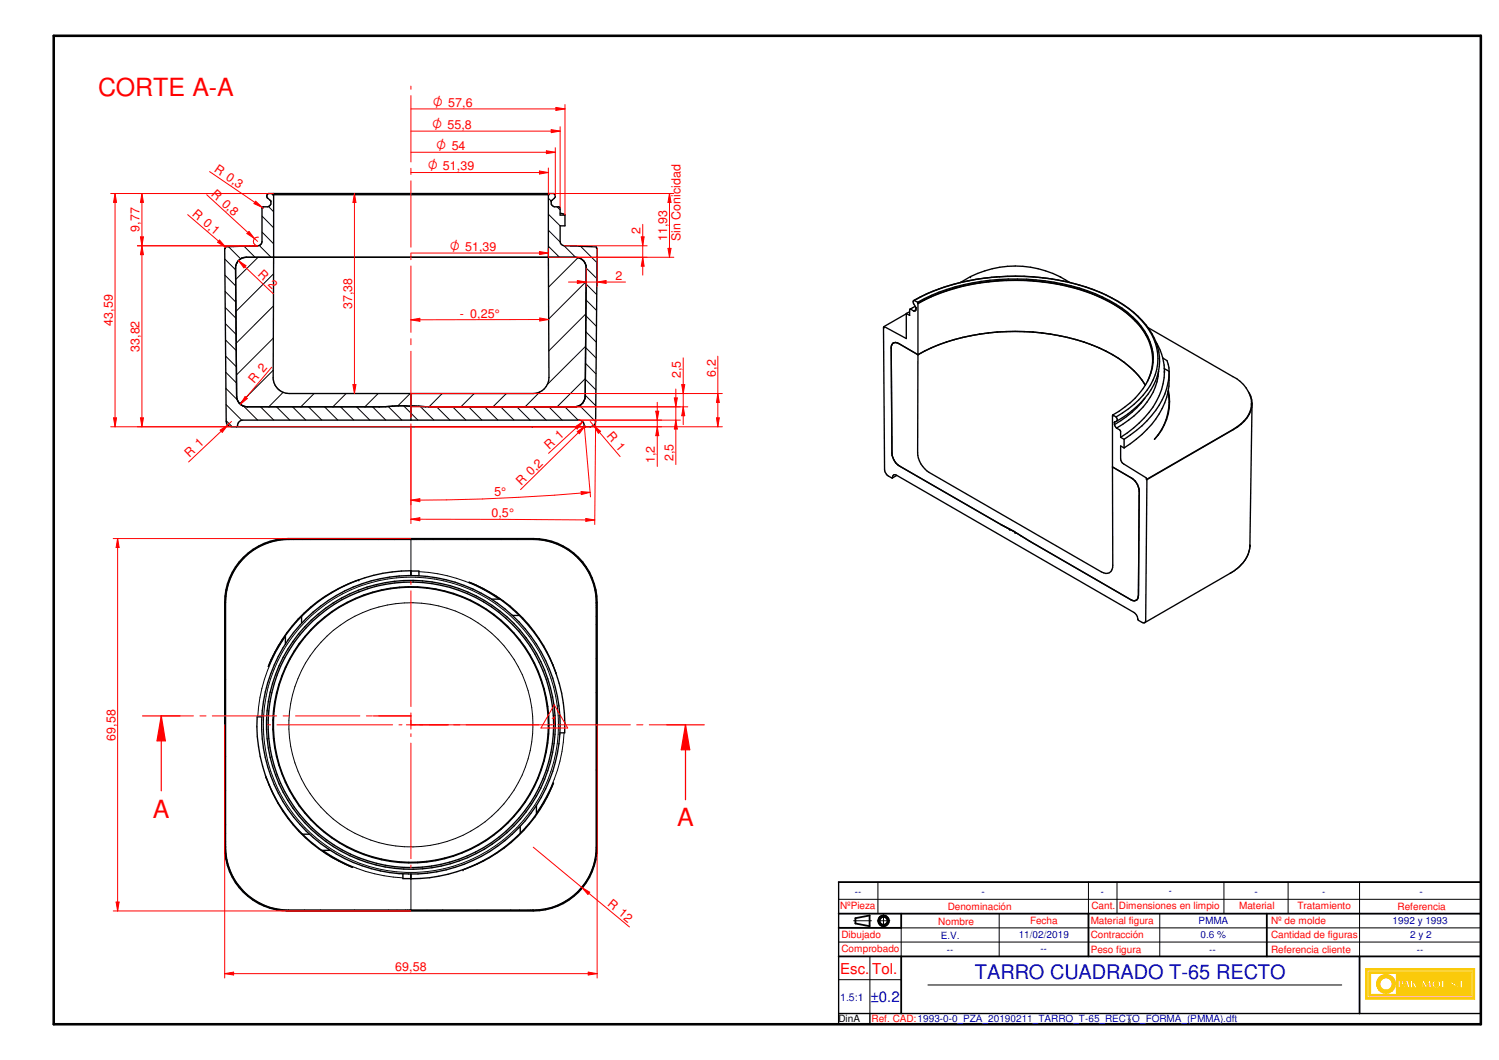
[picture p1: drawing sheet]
<svg xmlns="http://www.w3.org/2000/svg" width="420mm" height="297mm" viewBox="0 0 420 297" stroke-linecap="round" stroke-linejoin="round" font-family="sans-serif">
<path d="M15.1 10h400v277h-400z" fill="none" stroke="#000" stroke-width=".72"/>
<g fill="none" stroke="#000" stroke-width=".51">
<path d="M235.1 256h180M239.8 257.3v1.5M243.7 256.5v3M355.1 256v12M235.1 268h180M235.1 260h17.5M381.1 268v16"/>
<circle cx="247.7" cy="258" r="1.51"/>
<circle cx="247.7" cy="258.1" r="1.12"/>
</g>
<path d="M235.1 247.2v39.8h180v-39.8M235.1 284h180M243.8 284v3" fill="none" stroke="#000" stroke-width=".38"/>
<g fill="none" stroke="#000" stroke-width=".28">
<path d="M235.1 252h180M239.3 258h5M245.9 258h3.5M246.1 247.2v8.8M247.6 256.3v3.5M280.1 256v12M313.1 247.2v8.8M325.1 256v12M343.1 247.2v8.8M361 247.2v8.8M381.1 247.2v20.8M235.1 274.5h17.5"/>
<path d="M235.1 264h180M252.6 260v8M260.1 276h116"/>
</g>
<g fill="#faca0a">
<path d="M382.8 271.4v8.6h30.5v-8.6zM383.2 271.9h29.7v7.7h-29.7z" fill-rule="evenodd"/>
<path d="M383.7 272.3v6.8h28.7v-6.8zM408.2 276.5a.3 .3 0 0 1 .6 0 .3 .3 0 0 1-.6 0zM409.3 274.7h.6v1.9h.8v.2h-1.4zM411 276.4l.3-.1 .1 .4-.4 .1zM384.2 272.8h7.2v5.8h-7.2zM391.9 274.7h.9a.67 .67 0 0 1 .7 .9 .67 .67 0 0 1-1 .4v.8h-.6zM394.1 274.7h.5l.6 2.1h-.6l-.1-.4h-.6l-.2 .4h-.2zM395.3 274.7h.6v1l.8-1h.2l-.5 .7 .8 1.4h-.7l-.4-.9-.2 .9h-.6zM397.3 275.6h.7v.2h-.7zM398.8 274.7h.3l.7 1.4 .8-1.4h.3l.3 2.1h-.7v-1.3l-.7 1.3h-.2l-.7-1.2v1.2h-.5zM401.6 275.2a1.22 1.22 0 0 1 1.8-.3 1.22 1.22 0 0 1 0 1.8 1.22 1.22 0 0 1-1.8-.3l-.2-.4zM404.1 274.7h.6v1.9h.8v.2h-1.4zM406.7 275a.74 .74 0 0 1 .8-.3 .74 .74 0 0 1 .5 .6l-.2 .1a.37 .37 0 0 0-.3-.5 .37 .37 0 0 0-.4 .4l.3 .1a.73 .73 0 0 1 .7 .8 .73 .73 0 0 1-.8 .7 .73 .73 0 0 1-.7-.8h.3a.37 .37 0 0 0 .2 .5 .37 .37 0 0 0 .5-.3l-.2-.2a.75 .75 0 0 1-.7-1.1z" fill-rule="evenodd"/>
</g>
<g fill="none" stroke="#faca0a" stroke-width=".28">
<path d="M391.9 274.7h.9a.6 .6 0 0 1 .7 .5 .6 .6 0 0 1-.6 .7l-.4 .1v.8h-.6zM392.7 276h.1M394.1 274.7h.5l.6 2.1h-.6l-.1-.4h-.6l-.2 .4h-.2zM395.3 274.7h.6v1l.8-1h.2l-.5 .7 .8 1.4h-.7l-.4-.9-.2 .9h-.6zM398.8 274.7h.3l.7 1.4 .8-1.4h.3l.3 2.1h-.7v-1.3l-.7 1.3h-.2l-.7-1.2v1.2h-.5zM406.9 276.3h.1M406.9 276.2v-.1h-.3a.73 .73 0 0 0 .5 .7 .73 .73 0 0 0 .8-.2M406.9 276.3l.1 .3h.3M407.3 276.6h.1M407.4 274.7h.1M407.4 275.4l-.3-.1a.37 .37 0 0 1 .4-.4 .37 .37 0 0 1 .3 .5l.2-.1v-.2a.73 .73 0 0 0-.8-.4 .73 .73 0 0 0-.6 .6l.2 .5 .9 .6M407.4 275.5h.1"/>
<path d="M407.4 275.5a.72 .72 0 0 1 .6 .4 .72 .72 0 0 1-.1 .7M407.7 276.4h.1M407.7 276.4l-.4 .2M407.9 276.6h.1"/>
<circle cx="402.7" cy="275.8" r="1.17"/>
</g>
<path d="M386.4 274.1a2.68 2.68 0 0 1 2.9-.9 2.68 2.68 0 0 1 1.8 2.4h-.9a1.72 1.72 0 0 0-2.6-1.4 1.72 1.72 0 0 0 0 3 1.72 1.72 0 0 0 2.6-1.4h.9a2.66 2.66 0 0 1-3.5 2.4 2.66 2.66 0 0 1-1.2-4.1z" fill-rule="evenodd" fill="#faca0a"/>
<path d="M386.6 273.9a2.68 2.68 0 0 1 2.8-.7 2.68 2.68 0 0 1 1.7 2.4h-.9a1.74 1.74 0 0 0-2.6-1.4 1.74 1.74 0 0 0 0 3 1.74 1.74 0 0 0 2.6-1.4h.9a2.66 2.66 0 0 1-3.7 2.3 2.66 2.66 0 0 1-.8-4.2z" fill="none" stroke="#faca0a" stroke-width=".28"/>
<path d="M392.5 275a.41 .41 0 0 1 .4 .4 .41 .41 0 0 1-.4 .4z" fill-rule="evenodd" fill="#faca0a"/>
<path d="M392.5 275a.41 .41 0 0 1 .4 .4 .41 .41 0 0 1-.4 .4z" fill="none" stroke="#faca0a" stroke-width=".28"/>
<path d="M394.2 275.3l.2 .8h-.5z" fill="#faca0a"/>
<path d="M394.2 275.3l.2 .8h-.5z" fill="none" stroke="#faca0a" stroke-width=".28"/>
<path d="M402.2 275.2a.76 .76 0 0 1 1 .1 .76 .76 0 0 1-.2 1.1 .61 .61 0 0 1-.7 .2 .61 .61 0 0 1-.3-.8z" fill-rule="evenodd" fill="#faca0a"/>
<path d="M382.8 271.4h30.5v8.6h-30.5zM383.2 271.9h29.7v7.7h-29.7zM383.7 272.3h28.7v6.8h-28.7zM384.2 272.8h7.2v5.8h-7.2zM397.3 275.6h.7v.2h-.7zM402.3 275a.79 .79 0 0 1 .9 .8 .79 .79 0 0 1-.9 .8 1.04 1.04 0 0 1 0-1.6zM404.1 274.7h.6v1.9h.8v.2h-1.4zM408.3 276.4a.27 .27 0 0 1 .4 0 .27 .27 0 0 1-.2 .4zM409.3 274.7h.6v1.9h.8v.2h-1.4zM411 276.4l.3-.1 .1 .4-.4 .1z" fill="none" stroke="#faca0a" stroke-width=".28"/>
<path d="M235.1 247.2h180M239.8 258.8l3.9 .7M243.7 256.5l-3.9 .8M252.6 256v4M305.1 256v12M252.6 268v16" fill="none" stroke="#000" stroke-width=".51"/>
<g fill="none" stroke="#000" stroke-width=".28">
<path d="M80.9 151.2h68.6M80.9 151.2a17.6 17.6 0 0 0-17.6 17.6M80.9 151v.2M115.2 151v8.9M149.5 151.2a17.6 17.6 0 0 1 17.6 17.6M149.5 151v.2M63.2 168.8h.1M63.3 168.8v68.6M80 178.4a43.7 43.7 0 0 0-7.7 22.5M117.4 160.2a43 43 0 0 1 22.5 7.7M167.1 168.8v68.6M167.1 168.8h.1"/>
<path d="M158.1 205.4a43 43 0 0 1-7.7 22.4M63.2 237.4h.1M63.3 237.4a17.6 17.6 0 0 0 17.6 17.6M90.5 238.3a42.7 42.7 0 0 0 22.4 7.7M167.1 237.4a17.6 17.6 0 0 1-17.6 17.6M167.1 237.4h.1M80.9 255h68.6M80.9 255v.1M115.2 246.3v8.8M149.5 255v.1M305.1 247.2v8.8M243.8 268v16"/>
<path d="M252.6 260h162.5"/>
<circle cx="115.2" cy="203.1" r="34.2"/>
<circle cx="115.2" cy="203.1" r="41.4"/>
</g>
<g fill="none" stroke="#000" stroke-width=".38">
<path d="M68.2 156.2a17.7 17.7 0 0 1 12.7-5.3h68.6a17.9 17.9 0 0 1 17.9 17.9v68.6a17.9 17.9 0 0 1-17.9 17.9h-68.6a17.9 17.9 0 0 1-17.9-17.9v-68.6a17.7 17.7 0 0 1 5.2-12.6zM68.3 156.3a17.7 17.7 0 0 1 12.6-5.3h68.6a17.8 17.8 0 0 1 17.7 17.8v68.6a17.8 17.8 0 0 1-17.7 17.7h-68.6a17.7 17.7 0 0 1-17.7-17.7v-68.6a17.9 17.9 0 0 1 5.1-12.5zM115.1 159.9l.1 1.4M115.1 159.9a43 43 0 0 0-30.6 12.8M115.1 159.9v1.4M80 178.1l-1.7 2.6M84.5 172.7l-4.5 5.4v2.4M84.5 172.7v1.9M100.1 162.6a41.6 41.6 0 0 0-24.9 24.2l.9-2.1M100.4 162.5h.1M115.2 160h2.2v1.3M137.8 167.9h2.4"/>
<path d="M140.2 167.9l5.4 4.6M140.2 167.9a42.8 42.8 0 0 0-8.7-4.7 41.6 41.6 0 0 1 24.2 25M143.6 172.5h2M145.6 172.5a43 43 0 0 1 12.7 32.9h-1.4M78 181.1l-1 1.9M155.8 188.4v.1M73.4 200.9h-1.3a43 43 0 0 0 12.7 32.9M74.6 217.8h.1M74.7 218a41.6 41.6 0 0 0 24.1 25.1l-3.8-1.8M84.8 233.8h1.9M84.8 233.8l5.4 4.5M90.2 238.3h2.4"/>
<path d="M90.2 238.3l4.6 2.8M145.8 231.6v1.9M145.8 233.5a43.3 43.3 0 0 1-30.6 12.8M150.4 225.7v2.4M150.4 228.1l-1.4 1.9-3.2 3.5M150.4 228.1a46.5 46.5 0 0 0 4.7-8.7 41.8 41.8 0 0 1-24.9 24.2M112.9 244.9v1.3l2.3 .1M115.1 244.9v1.4M115.2 244.9v1.4M129.9 243.7h-.1"/>
<circle cx="115.2" cy="203.1" r="38.5"/>
<circle cx="115.2" cy="203.1" r="40.5"/>
<circle cx="115.2" cy="203.1" r="38.7"/>
<circle cx="115.2" cy="203.1" r="40"/>
<circle cx="115.2" cy="203.1" r="41.8"/>
</g>
<g fill="#000">
<circle cx="100.6" cy="162.5" r=".19"/>
<circle cx="155.8" cy="188.4" r=".19"/>
<circle cx="74.5" cy="217.7" r=".19"/>
<circle cx="129.8" cy="243.7" r=".19"/>
</g>
<g fill="none" stroke="#f00" stroke-width=".28">
<path d="M45.2 200.6h9M56 200.6h1.7M59.5 200.6h18M79.4 200.6h1.7M82.8 200.6h18.1M102.7 200.6h1.7M106.2 200.6h9M115.2 203.1h10.2M127.2 203.1h1.7M130.7 203.1h20.3M152.8 203.1h1.7M156.3 203.1h20.4"/>
<path d="M178.5 203.1h1.7M182 203.1h10.1"/>
</g>
<path d="M45.2 200.6h5.3M104.7 200.6h10.5v2.5h10.5M186.9 203.1h5.2v21" fill="none" stroke="#f00" stroke-width=".34"/>
<path d="M192.1 203.1l1.2 7h-2.3z" fill="#f00"/>
<path d="M45.2 200.6v21M192.1 203.1l1.2 7h-2.3z" fill="none" stroke="#f00" stroke-width=".34"/>
<path d="M45.2 200.6l1.1 7h-2.3z" fill="#f00"/>
<path d="M40 200.6h5.2M45.2 200.6l1.1 7h-2.3zM192.1 203.1h5.3" fill="none" stroke="#f00" stroke-width=".34"/>
<g fill="none" stroke="#000" stroke-width=".28">
<path d="M75.3 57.9l1.4 1.5M76.1 54.2l.6 .7M153.7 55.5l.8 .8M156.1 58l.9 .8M63 72.6l3 3M63.1 77.1l3 3M64 69.1l3.5 3.5M68.4 69l3.1 3.1M72.3 72.1l-6.3 6.3M72.7 68.8l3.3 3.3M73.4 60.5l3.3 3.3M73.4 65l3.3 3.3"/>
<path d="M76.7 76.7l-10.6 10.6M153.7 60l3.3 3.3M153.7 64.5l3.3 3.3M153.7 69l3.1 3.1M158.1 68.8l3.2 3.3M162 72.2l-8.3 8.3M162.7 69l4.6 4.6M164.3 79.6l2.9 2.9M164.3 78.9l-10.5 10.5M164.3 75.1l3 3M63.1 81.7l3 3M63.2 86.2l3 3"/>
<path d="M63.2 90.7l3 3M63.2 95.2l3 3.1M63.2 99.8l3 3M76.6 94.7l-10.3 10.4M76.7 85.7l-10.5 10.5M164.1 97.4l3 2.9M164.2 92.9l2.9 3M164.2 97l-10.8 10.8M164.2 88.5l3 2.9M164.2 88l-10.4 10.3M164.2 84l3 3M63.3 104.3l3 3"/>
<path d="M63.3 108.8l3.2 3.2M63.4 113.4l4.4 4.4M63.4 117.9l1.7 1.7M68.3 113.8l3.9 3.9M73 114l3.7 3.7M76.6 103.8l-9.4 9.3M77.5 114l3.7 3.7M79.4 109.9l-4.1 4.1M82 114l3.7 3.7M86.5 114l3.7 3.7M88 110.3l-3.7 3.7M91 114l3.7 3.7"/>
<path d="M95.5 114l3.7 3.7M97 110.3l-3.7 3.7M99.9 114l3.8 3.7M104.4 114l3.8 3.7M106 110.3l-3.7 3.7M108.8 113.9l3.8 3.8M113.1 113.7l4 4M115 110.3l-3.5 3.4M117.8 113.9l3.8 3.8M122.4 114l3.7 3.7M123.9 110.3l-3.6 3.7M126.9 114l3.7 3.7"/>
<path d="M131.3 114l3.8 3.7M132.9 110.3l-3.7 3.7M135.8 114l3.8 3.7M140.3 114l3.8 3.7M141.9 110.3l-3.7 3.7M144.9 114l3.7 3.7M149.3 114l3.8 3.7M151.4 109.8l-4.2 4.2M153.8 114l3.8 3.7M158.3 114l3.7 3.7M162.4 113.6l4.6 4.6M164 110.7l3 3"/>
<path d="M164.1 106.3l2.9 2.9M164.1 106.1l-7.9 7.9M164.1 101.8l2.9 3"/>
</g>
<g fill="none" stroke="#000" stroke-width=".38">
<path d="M75.9 56.3l-.8-.7a.8 .8 0 0 1 .2-1.4h79.9a.8 .8 0 0 1 .2 1.4l-.9 .7M75.9 56.3v.9l-.3 .5-.6 .3h-1.3l-.3 .4v9.3l-.3 .8-.8 .4-9 .3-.1 .4h-.2l.4 48.5a1.48 1.48 0 0 0 1.5 1.5h100.5a1.55 1.55 0 0 0 1.6-1.5l.4-48.5h-.2l-.1-.4-9-.3a1.23 1.23 0 0 1-1.1-1.2v-4.4h1.4v-3M76.6 54.2v.4h77.3v-.4M76.7 54.6l-.1 51.2a4.5 4.5 0 0 0 4.5 4.5h68.3a4.5 4.5 0 0 0 4.5-4.5l-.2-51.2M154.5 56.3v.9l.5 .6 1.8 .2 .1 .2 .1 2.1h1.4M157 59.7l1 .3 .4 .3M269.2 79.2a27.8 27.8 0 0 1 30.7 0M269.2 79.2a64.9 64.9 0 0 1 40.8 3.4 26.3 26.3 0 0 1 14.1 13.4 15.5 15.5 0 0 1-4.4 16.9l-3.7 3.2-3 1.9M269.2 79.2l-4.7 1.3a40.7 40.7 0 0 0-8.2 3.7M269.2 79.2l-4.1 1.1-3.8 1.4-5.2 2.5M274.2 78.2l-5 1M282.4 77.4l-6.7 .6"/>
<path d="M284.6 77.4a57.3 57.3 0 0 1 28.2 6.8 22.1 22.1 0 0 1 11.4 13.3 15.4 15.4 0 0 1-5 14.6 30.1 30.1 0 0 1-6.4 4.7M247.6 91.8l.3 39.8 .2 .8a2.74 2.74 0 0 0 2 1.5l.4-.8h.7l66.6 38.5a3.5 3.5 0 0 1 1.3 2.3l1 .5a.62 .62 0 0 0 .7 .1 .62 .62 0 0 0 .3-.7l.4-39.4M247.8 91.7l-.2 .1M254 87.8v7.1l-6.1-3.4-.3 .3M254 87.9l-6.2 3.6M255 87.4l-1 .4M256.1 87.2l-1-.6-.1 .2v1.6l-1-.6M256.3 84.2h-.3a1.86 1.86 0 0 0 .7 2l-.1 .9-.5 .1M256.3 84.2l.9 .5M256.5 85.9l-1.5 .8M256.7 86.8l-.6 .4M257.2 84.7a58.8 58.8 0 0 1 35.7-6 47.7 47.7 0 0 1 23.2 8.8 16.7 16.7 0 0 1 7.1 14.1 19.2 19.2 0 0 1-9.5 13.6l-1.8 1.1"/>
<path d="M257.2 85a60.2 60.2 0 0 1 39.7-5.4 39.7 39.7 0 0 1 22.2 11.2 15.8 15.8 0 0 1 4.1 9.9M257.2 84.7v.3M257.2 85l.1 .1M257.3 85.1v14.3M257.3 85.1a59.2 59.2 0 0 1 37.5-5.7 44.1 44.1 0 0 1 22.1 9.3 15.3 15.3 0 0 1 5.8 15.4l-1.1 2.9M257.3 99.4a58.5 58.5 0 0 1 34.7-6.1 45.9 45.9 0 0 1 24.6 9.4 20.2 20.2 0 0 1 4.4 5.2M257.3 99.4l-5.4-3.1a1.29 1.29 0 0 0-1.5-.2 1.29 1.29 0 0 0-.6 1.4l.2 29.5 .2 1.1 1 1.7 .9 .8 28.4 16.4 3.9 2 .2 .3 32.4 18.8a1.3 1.3 0 0 0 1.5 .1 1.3 1.3 0 0 0 .6-1.4l.2-29.7-.8-1.8-.8-1-5.9-3.4M257.3 99.4l-.1 27.4a6.8 6.8 0 0 0 3.1 5.5l48.4 28a1.94 1.94 0 0 0 2.3 .2 1.94 1.94 0 0 0 .9-2.1l-.1-27.5M321.8 91.8l23.8 13.7a9.2 9.2 0 0 1 5.2 7.4M324.1 95.9a15.7 15.7 0 0 1 2.2 7.5M66.3 119.6l.3-.3a1.56 1.56 0 0 1 1.5-1.6h94.2a1.77 1.77 0 0 1 1.6 1.8l.2 .1M115.2 113.9a25.1 25.1 0 0 0-7.1 .1h-38.8a2.98 2.98 0 0 1-3-3l-.3-35.9a2.98 2.98 0 0 1 3-3h92.4a3 3 0 0 1 2.9 3l-.3 35.9a3 3 0 0 1-3 3h-40.1l-5.5-.3-.2 .3"/>
<path d="M115.2 110.3v7.4M311.8 116.5v14.4M311.9 116.5h-.1M311.9 116.3l.9 .5M311.9 116.3l-.1 .2M312.4 119l.6 1M312.6 118.2l-.2 .1v.7M312.8 116.8a.78 .78 0 0 1 .2 1.2l-.6 .3M313 120l1.1 .8v1.8M320.9 111.6a27.2 27.2 0 0 1-8.5 7.4M324.7 104a18.5 18.5 0 0 1-8.4 13.7l-3.3 2.3M325.9 100.3l1.2 .7 .5 2.1 .1 1"/>
<path d="M326.3 103.3l1.4 .8M326.4 104.2a21.1 21.1 0 0 1-8.7 15.7l-3.6 2.7M326.4 103.4v1.1M327.5 109.3a15.1 15.1 0 0 1-3.9 13.8 15.6 15.6 0 0 0 3.8-13.5M327.7 104.2a20.5 20.5 0 0 1-7.6 17.6l-5 3.7M327.7 104.1a20.7 20.7 0 0 1-7.6 15.2l-5 3.8M350.1 110.1a6.8 6.8 0 0 1-2.2 8.7l-2.2 1.6-24.2 14M350.8 112.9a7.9 7.9 0 0 1-4.1 6.7l-25.4 14.8M350.8 112.9v.7M350.9 113.2l-.6 39.9-.7 2.7-1.2 1.9-2.5 2.3-25.1 14.5M251.4 133.2l-1.3 .7M314.1 122.6l1 .5"/>
<path d="M315.1 125.5l-1-.5v3.6a1.76 1.76 0 0 0 .8 1.4l6.4 3.9v.5M315.1 123.1v2.4M321.3 134.4h.2"/>
</g>
<g fill="#000">
<circle cx="75.9" cy="56.3" r=".19"/>
<circle cx="154.5" cy="56.3" r=".19"/>
<circle cx="272" cy="77.5" r=".19"/>
<circle cx="256.7" cy="86.2" r=".19"/>
<circle cx="312.4" cy="118.3" r=".19"/>
<circle cx="283" cy="148.3" r=".19"/>
<circle cx="284.4" cy="149" r=".19"/>
<circle cx="350.3" cy="152.8" r=".19"/>
</g>
<g fill="none" stroke="#f00" stroke-width=".28">
<path d="M31 54.2h45.6M31 119.6h33.9M31.8 117.1h.9l-.5 2.5zM115.2 162.9v.9M115.2 165.6v32.4M115.2 199.8v.8M75 203.1h.9M77.6 203.1h32.5M111.8 203.1h.9M113.9 203.1h2.5M115.2 201.8v2.5M115.2 205.6v.8"/>
<path d="M115.2 208.2v32.4M117.7 203.1h.8M120.3 203.1h32.4M154.5 203.1h.9M115.2 242.4v.9"/>
</g>
<path d="M31.8 117.1h.9l-.5 2.5z" fill="#f00"/>
<path d="M32.2 54.2l.5 2.5h-.9z" fill="none" stroke="#f00" stroke-width=".28"/>
<path d="M32.2 54.2l.5 2.5h-.9z" fill="#f00"/>
<path d="M32.2 54.2v65.4M38.5 68.9h33.8M38.5 119.6h76.7M39.4 117.1h.8l-.4 2.5z" fill="none" stroke="#f00" stroke-width=".28"/>
<path d="M39.4 117.1h.8l-.4 2.5z" fill="#f00"/>
<path d="M39.8 68.9l.4 2.5h-.8z" fill="none" stroke="#f00" stroke-width=".28"/>
<path d="M39.8 68.9l.4 2.5h-.8z" fill="#f00"/>
<path d="M39.8 68.9v50.7M158.1 68.9h23.3M161.4 72.1h20M180.2 72.1l.3 2.5h-.8z" fill="none" stroke="#f00" stroke-width=".28"/>
<path d="M180.2 72.1l.3 2.5h-.8z" fill="#f00"/>
<path d="M179.7 66.4h.8l-.3 2.5z" fill="none" stroke="#f00" stroke-width=".28"/>
<path d="M179.7 66.4h.8l-.3 2.5z" fill="#f00"/>
<path d="M180.2 62.9v14.2M31.7 150.9h83.5M33 150.9l.4 2.5h-.9zM155.4 197.5l3.7 6.5h-7.5zM31.7 255.3h83.5" fill="none" stroke="#f00" stroke-width=".28"/>
<path d="M33 150.9l.4 2.5h-.9z" fill="#f00"/>
<path d="M32.5 252.8h.9l-.4 2.5z" fill="none" stroke="#f00" stroke-width=".28"/>
<path d="M32.5 252.8h.9l-.4 2.5z" fill="#f00"/>
<path d="M33 150.9v104.4M63 203.1v71M167.4 203.1v71M63 272.8l2.5-.4v.8z" fill="none" stroke="#f00" stroke-width=".28"/>
<path d="M63 272.8l2.5-.4v.8z" fill="#f00"/>
<path d="M164.9 272.4l2.5 .4-2.5 .4z" fill="none" stroke="#f00" stroke-width=".28"/>
<path d="M164.9 272.4l2.5 .4-2.5 .4z" fill="#f00"/>
<path d="M149.5 237.4l26.9 22.4M163.1 248.7l2.2 1.3-.5 .7zM63 272.8h104.4" fill="none" stroke="#f00" stroke-width=".28"/>
<path d="M163.1 248.7l2.2 1.3-.5 .7z" fill="#f00"/>
<path d="M115.2 24.1v.9M115.2 26.8v18.6M115.2 47.2v1.7M115.2 50.7v18.6M151.2 47.9l2.5 .4-2.5 .5zM153.7 47.1v7.5M115.2 71v1.8M115.2 74.5v18.6M115.2 94.9v1.7M115.2 98.4v18.6M115.2 118.8v.8" fill="none" stroke="#f00" stroke-width=".28"/>
<path d="M151.2 47.9l2.5 .4-2.5 .5z" fill="#f00"/>
<path d="M115.2 48.3h38.5M153.2 42.2l2.4 .5-2.4 .4zM155.6 41.4v13.5" fill="none" stroke="#f00" stroke-width=".28"/>
<path d="M153.2 42.2l2.4 .5-2.4 .4z" fill="#f00"/>
<path d="M154.5 36.3l2.5 .4-2.5 .5zM157 35.5v22.9M115.2 42.7h40.4" fill="none" stroke="#f00" stroke-width=".28"/>
<path d="M154.5 36.3l2.5 .4-2.5 .5z" fill="#f00"/>
<path d="M115.2 36.7h41.8M155.8 30.1l2.6 .4-2.6 .4zM158.4 29.3v31" fill="none" stroke="#f00" stroke-width=".28"/>
<path d="M155.8 30.1l2.6 .4-2.6 .4z" fill="#f00"/>
<path d="M115.2 30.5h43.2M161.8 78.6l2.5 .4-2.5 .4zM164.3 75.1v5.2M167.4 69.6v10.7" fill="none" stroke="#f00" stroke-width=".28"/>
<path d="M161.8 78.6l2.5 .4-2.5 .4z" fill="#f00"/>
<path d="M167.4 79l2.5-.4v.8z" fill="none" stroke="#f00" stroke-width=".28"/>
<path d="M167.4 79l2.5-.4v.8z" fill="#f00"/>
<path d="M159.3 79h16M115.2 110.3h87.3M116.4 119.6h86.1M200.8 117.1h.8l-.4 2.5z" fill="none" stroke="#f00" stroke-width=".28"/>
<path d="M200.8 117.1h.8l-.4 2.5z" fill="#f00"/>
<path d="M201.2 110.3l.4 2.5h-.8z" fill="none" stroke="#f00" stroke-width=".28"/>
<path d="M201.2 110.3l.4 2.5h-.8z" fill="#f00"/>
<path d="M201.2 99.8v19.8M120.5 114h72.3M149.4 110.3h43.4M191.1 107.8h.8l-.4 2.5z" fill="none" stroke="#f00" stroke-width=".28"/>
<path d="M191.1 107.8h.8l-.4 2.5z" fill="#f00"/>
<path d="M191.5 114l.4 2.5h-.8z" fill="none" stroke="#f00" stroke-width=".28"/>
<path d="M191.5 114l.4 2.5h-.8z" fill="#f00"/>
<path d="M115.2 114h75.5M162.3 117.7h28.4M189.4 117.7l.5 2.5h-.9zM191.5 100.3v18.7" fill="none" stroke="#f00" stroke-width=".28"/>
<path d="M189.4 117.7l.5 2.5h-.9z" fill="#f00"/>
<path d="M189 111.5h.9l-.5 2.5z" fill="none" stroke="#f00" stroke-width=".28"/>
<path d="M189 111.5h.9l-.5 2.5z" fill="#f00"/>
<path d="M115.2 119.6h70.3M162.3 117.7h23.2M184.2 119.6l.4 2.5h-.8zM189.4 109v21.2" fill="none" stroke="#f00" stroke-width=".28"/>
<path d="M184.2 119.6l.4 2.5h-.8z" fill="#f00"/>
<path d="M183.8 115.2h.8l-.4 2.5z" fill="none" stroke="#f00" stroke-width=".28"/>
<path d="M183.8 115.2h.8l-.4 2.5z" fill="#f00"/>
<path d="M161.2 119.6l2.2-1.4-1.6 2zM163.4 118.2l-9.7 8.8M184.2 112.7v18" fill="none" stroke="#f00" stroke-width=".28"/>
<path d="M161.2 119.6l2.2-1.4-1.6 2z" fill="#f00"/>
<path d="M164.1 119.3l-18.2 17.9M161.8 120.9l2.1-1.4-1.5 2z" fill="none" stroke="#f00" stroke-width=".28"/>
<path d="M161.8 120.9l2.1-1.4-1.5 2z" fill="#f00"/>
<path d="M115.2 119.6v21.8M163.8 119.3l1.7 19.9M115.2 140.2l2.5-.5v.9z" fill="none" stroke="#f00" stroke-width=".28"/>
<path d="M115.2 140.2l2.5-.5v.9z" fill="#f00"/>
<path d="M162.9 137.8l2.5 .2-2.5 .6z" fill="none" stroke="#f00" stroke-width=".28"/>
<path d="M162.9 137.8l2.5 .2-2.5 .6z" fill="#f00"/>
<path d="M165.4 118.1l8.4 9.8M166.4 119.3l1.9 1.6-.6 .5zM165.4 138a586.9 586.9 0 0 1-50.2 2.2" fill="none" stroke="#f00" stroke-width=".28"/>
<path d="M166.4 119.3l1.9 1.6-.6 .5z" fill="#f00"/>
<path d="M52.6 60.2l10.7 9.1M61.5 67.3l1.7 1.9-2.2-1.3z" fill="none" stroke="#f00" stroke-width=".28"/>
<path d="M61.5 67.3l1.7 1.9-2.2-1.3z" fill="#f00"/>
<path d="M58.7 48.1l15.2 10.3M71.7 56.4l1.8 1.7-2.3-1z" fill="none" stroke="#f00" stroke-width=".28"/>
<path d="M71.7 56.4l1.8 1.7-2.3-1z" fill="#f00"/>
<path d="M57.9 54.6l14.3 13M69.8 64.9l1.5 1.9-2.1-1.4zM72.5 66.5a1.22 1.22 0 0 0-1.5 1.1 1.22 1.22 0 0 0 1.3 1.3" fill="none" stroke="#f00" stroke-width=".28"/>
<path d="M69.8 64.9l1.5 1.9-2.1-1.4z" fill="#f00"/>
<path d="M66.8 73l9.8 9.3M66.8 73l2.1 1.5-.5 .6z" fill="none" stroke="#f00" stroke-width=".28"/>
<path d="M66.8 73l2.1 1.5-.5 .6z" fill="#f00"/>
<path d="M68.7 111.1l.6 .6-1.9 1.6zM76.1 102.9l-8.7 10.4" fill="none" stroke="#f00" stroke-width=".28"/>
<path d="M68.7 111.1l.6 .6-1.9 1.6z" fill="#f00"/>
<path d="M115.2 119.6v27.1M167 118.1l-.3 28.9M164.2 145.3l2.5 .4-2.5 .4z" fill="none" stroke="#f00" stroke-width=".28"/>
<path d="M164.2 145.3l2.5 .4-2.5 .4z" fill="#f00"/>
<path d="M115.2 145.5l2.5-.4v.8z" fill="none" stroke="#f00" stroke-width=".28"/>
<path d="M115.2 145.5l2.5-.4v.8z" fill="#f00"/>
<path d="M64.9 118.1l-12 11.4M61.7 120.5l2.1-1.4-1.5 2.1zM115.2 145.5l51.5 .2" fill="none" stroke="#f00" stroke-width=".28"/>
<path d="M61.7 120.5l2.1-1.4-1.5 2.1z" fill="#f00"/>
<path d="M151.2 70.5l2.5 .4-2.5 .4zM153.7 69.6v2.5" fill="none" stroke="#f00" stroke-width=".28"/>
<path d="M151.2 70.5l2.5 .4-2.5 .4z" fill="#f00"/>
<path d="M115.2 70.9h38.5M115.2 89.6l2.5-.4v.8z" fill="none" stroke="#f00" stroke-width=".28"/>
<path d="M115.2 89.6l2.5-.4v.8z" fill="#f00"/>
<path d="M151.3 89.1l2.5 .4-2.5 .5z" fill="none" stroke="#f00" stroke-width=".28"/>
<path d="M151.3 89.1l2.5 .4-2.5 .5z" fill="#f00"/>
<path d="M153.9 54.2h35M187.7 54.2l.4 2.5h-.9zM153.7 72.1h35.2M153.8 89.5l-38.6 .1" fill="none" stroke="#f00" stroke-width=".28"/>
<path d="M187.7 54.2l.4 2.5h-.9z" fill="#f00"/>
<path d="M187.2 69.6h.9l-.4 2.5z" fill="none" stroke="#f00" stroke-width=".28"/>
<path d="M187.2 69.6h.9l-.4 2.5z" fill="#f00"/>
<path d="M38.5 54.2h38.1M39.8 54.2l.4 2.5h-.8zM187.7 54.2v17.9M38.5 68.9h33.8" fill="none" stroke="#f00" stroke-width=".28"/>
<path d="M39.8 54.2l.4 2.5h-.8z" fill="#f00"/>
<path d="M39.4 66.4h.8l-.4 2.5z" fill="none" stroke="#f00" stroke-width=".28"/>
<path d="M39.4 66.4h.8l-.4 2.5z" fill="#f00"/>
<path d="M39.8 54.2v14.7M99.3 54.2l.5 2.5h-.9z" fill="none" stroke="#f00" stroke-width=".28"/>
<path d="M99.3 54.2l.5 2.5h-.9z" fill="#f00"/>
<path d="M98.9 107.8h.9l-.5 2.5z" fill="none" stroke="#f00" stroke-width=".28"/>
<path d="M98.9 107.8h.9l-.5 2.5z" fill="#f00"/>
<path d="M99.3 54.2v56.1" fill="none" stroke="#f00" stroke-width=".28"/>
<g font-size="7" fill="#f00">
<text x="27.5" y="27">CORTE A-A</text>
<text x="42.8" y="229.1">A</text>
<text x="189.8" y="231.6">A</text>
</g>
<text font-size="5.6" fill="#00f" x="273.2" y="274.4">TARRO CUADRADO T-65 RECTO</text>
<g font-size="4.2" fill="#f00">
<text x="235.5" y="272.9">Esc.</text>
<text x="244.5" y="272.9">Tol.</text>
</g>
<text font-size="4.2" fill="#00f" x="244" y="280.8">±0.2</text>
<g font-size="3.9" fill="#f00">
<text x="121.4" y="29.9">O 57,6</text>
<text x="121.1" y="36.1">O 55,8</text>
<text x="119.9" y="47.7">O 51,39</text>
<text x="122.3" y="42">O 54</text>
<text x="126.1" y="70.3">O 51,39</text>
</g>
<g font-size="3.5" fill="#f00">
<text x="59.8" y="48" transform="rotate(34 59.8 48)">R 0,3</text>
<text x="59" y="54.7" transform="rotate(42 59 54.7)">R 0,8</text>
<text x="39.1" y="65" transform="rotate(-90 39.1 65)">9,77</text>
<text x="53.7" y="60.3" transform="rotate(41 53.7 60.3)">R 0,1</text>
<text x="179.5" y="65.7" transform="rotate(-90 179.5 65.7)">2</text>
<text x="187" y="67.6" transform="rotate(-90 187 67.6)">11,93</text>
<text x="190.7" y="67.6" transform="rotate(-90 190.7 67.6)">Sin Conicidad</text>
<text x="72.1" y="77.2" transform="rotate(44 72.1 77.2)">R 2</text>
<text x="172.5" y="78.4">2</text>
<text x="98.7" y="86.7" transform="rotate(-90 98.7 86.7)">37,38</text>
<text x="128.9" y="89">- 0,25°</text>
<text x="31.6" y="91.3" transform="rotate(-90 31.6 91.3)">43,59</text>
<text x="39.1" y="98.6" transform="rotate(-90 39.1 98.6)">33,82</text>
<text x="71.3" y="107.7" transform="rotate(-50 71.3 107.7)">R 2</text>
<text x="190.9" y="106" transform="rotate(-90 190.9 106)">2,5</text>
<text x="200.6" y="105.6" transform="rotate(-90 200.6 105.6)">6,2</text>
<text x="169.9" y="122.3" transform="rotate(49 169.9 122.3)">R 1</text>
<text x="53.1" y="128.4" transform="rotate(-43 53.1 128.4)">R 1</text>
<text x="154" y="126" transform="rotate(-42 154 126)">R 1</text>
<text x="183.6" y="129.8" transform="rotate(-90 183.6 129.8)">1,2</text>
<text x="188.8" y="129.3" transform="rotate(-90 188.8 129.3)">2,5</text>
<text x="146.1" y="136.1" transform="rotate(-45 146.1 136.1)">R 0,2</text>
<text x="138.6" y="139.1" transform="rotate(-2 138.6 139.1)">5°</text>
<text x="137.8" y="144.9">0,5°</text>
<text x="154.4" y="203.1">1</text>
<text x="32.3" y="207.5" transform="rotate(-90 32.3 207.5)">69,58</text>
<text x="170.1" y="253.7" transform="rotate(40 170.1 253.7)">R 12</text>
<text x="110.8" y="272.2">69,58</text>
</g>
<text font-size="3" fill="#00f" x="235.5" y="280.4">1.5:1</text>
<g font-size="2.8" fill="#00f">
<text x="239.6" y="250.7">--</text>
<text x="275.1" y="250.7">-</text>
<text x="308.6" y="250.7">-</text>
<text x="327.6" y="250.6">-</text>
<text x="351.6" y="250.7">-</text>
<text x="370.6" y="250.7">-</text>
<text x="397.8" y="250.7">-</text>
<text x="263.7" y="263">E.V.</text>
<text x="285.5" y="262.9">11/02/2019</text>
<text x="335.9" y="259">PMMA</text>
<text x="336.5" y="263">0.6 %</text>
<text x="390.3" y="259">1992 y 1993</text>
<text x="395.3" y="262.9">2 y 2</text>
<text x="265.4" y="267">--</text>
<text x="291.7" y="266.9">--</text>
<text x="339" y="267">--</text>
<text x="397.2" y="267.1">--</text>
</g>
<g font-size="2.8" fill="#f00">
<text x="235.4" y="254.8">NºPieza</text>
<text x="265.6" y="255">Denominación</text>
<text x="305.9" y="254.8">Cant.</text>
<text x="313.6" y="254.8">Dimensiones en limpio</text>
<text x="347.3" y="254.8">Material</text>
<text x="363.6" y="254.8">Tratamiento</text>
<text x="391.7" y="255">Referencia</text>
<text x="235.9" y="262.9">Dibujado</text>
<text x="263" y="259.1">Nombre</text>
<text x="288.7" y="258.8">Fecha</text>
<text x="305.7" y="258.9">Material figura</text>
<text x="305.7" y="262.8">Contracción</text>
<text x="356.3" y="259">Nº de molde</text>
<text x="356.3" y="262.9">Cantidad de figuras</text>
<text x="235.9" y="266.9">Comprobado</text>
<text x="305.7" y="267">Peso figura</text>
<text x="356.3" y="267">Referencia cliente</text>
<text x="244.3" y="286.4">Ref. CAD:1993-0-0_PZA_20190211_TARRO_T-65_RECTO_FORMA_(PMMA).dft</text>
</g>
<text font-size="2.8" x="235" y="286.5">DinA</text>
<text font-size="1.7" x="316.1" y="286.8">3</text>
</svg>
